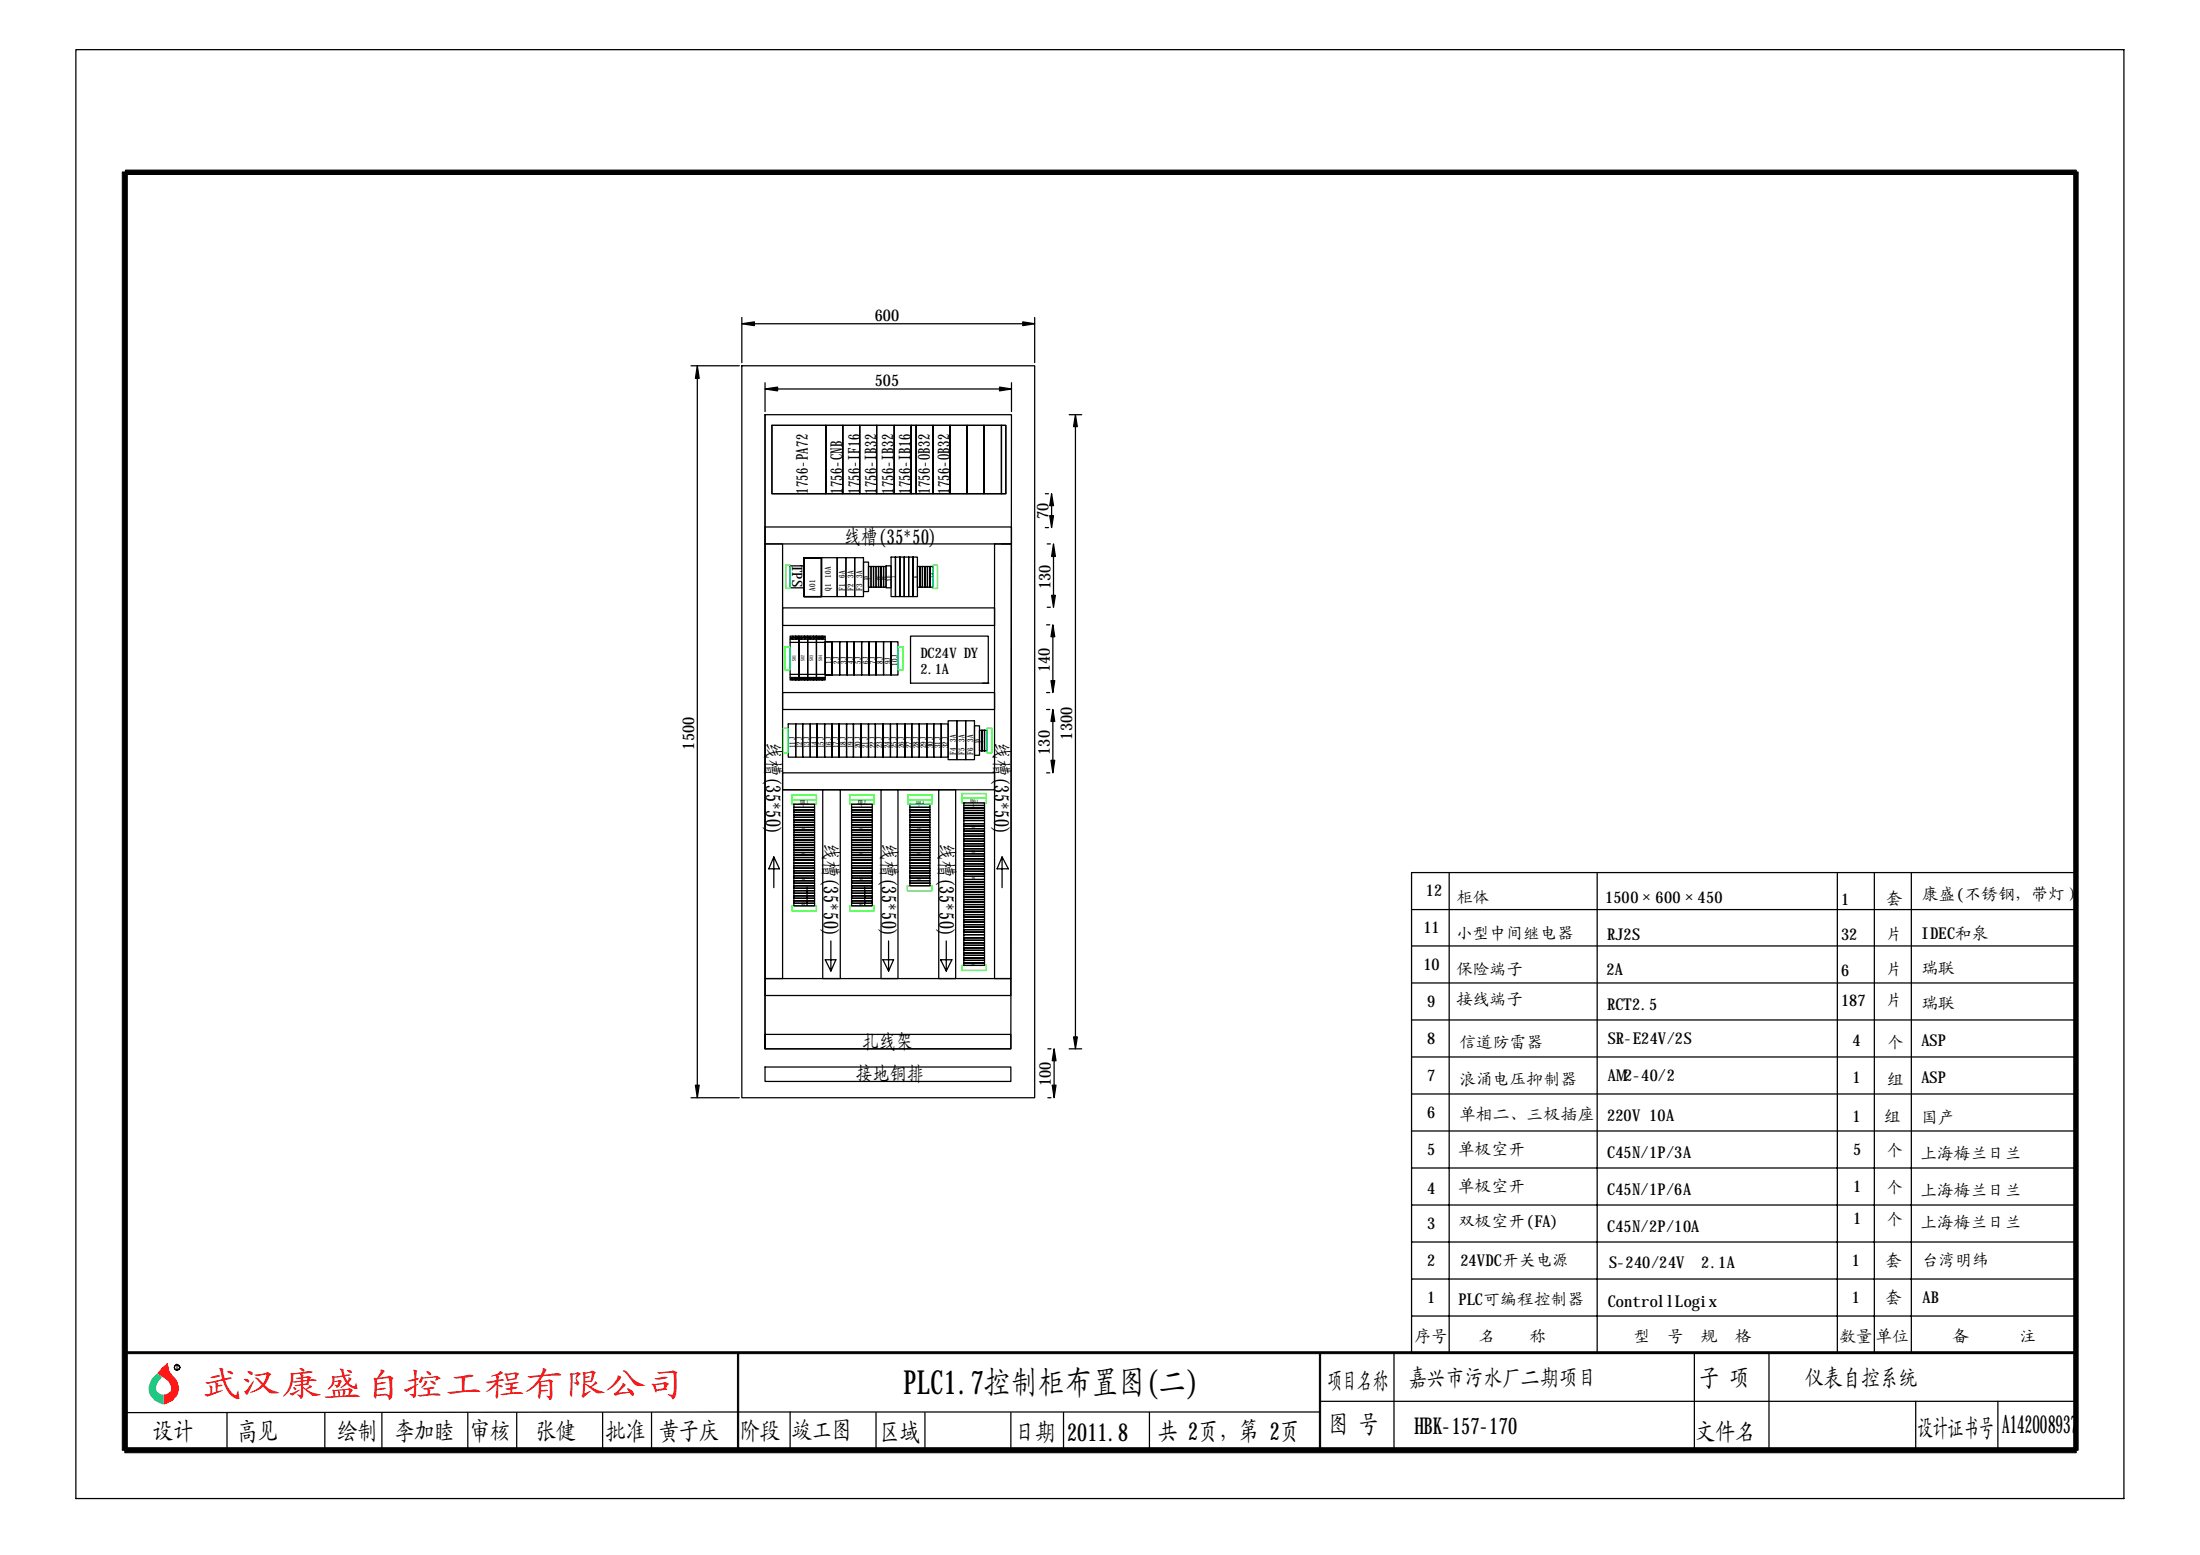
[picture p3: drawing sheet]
<svg xmlns="http://www.w3.org/2000/svg" width="297mm" height="210mm" viewBox="0 0 297 210" stroke-linecap="round" stroke-linejoin="round" font-family="sans-serif">
<g fill="none" stroke="#000" stroke-width=".17">
<path d="M10.2 6.7h276.6v195.6h-276.6zM93.3 49.4h6.5M94.1 51.1v95.4M100.2 49.4h39.5v98.8h-39.5zM100.2 42.9v6.1M101.9 43.7h36.2M103.3 56h33.3l-.1 85.6h-33.2zM103.3 51.7v3.9M103.3 56v85.6M104.2 57.4h31.6v9.2h-31.6zM104.2 57.4h7.3v9.2h-7.3zM105 52.5h30"/>
<path d="M111.5 57.4h2.3v9.2h-2.3zM113.8 57.4h2.3v9.2h-2.3zM116.1 57.4h2.3v9.2h-2.3zM118.4 57.4h2.3v9.2h-2.3zM120.7 57.4h2.3v9.2h-2.3zM123 57.4h.7v9.2h-.7zM123.7 57.4h2.3v9.2h-2.3zM126 57.4h2.3v9.2h-2.3zM128.3 57.4h2.3v9.2h-2.3zM130.6 57.4h2.2v9.2h-2.2zM132.8 57.4h2.4v9.2h-2.4zM135.2 57.4h.6v9.2h-.6z"/>
<path d="M136.6 51.7v3.9M139.7 42.9v6.1M144.4 56h1.6M145.2 57.6v82.4M103.3 71.1h33.3v2.3h-33.3zM103.3 73.4h2.4v58.7h-2.4zM106.7 76.4h1.8v2.9h-1.8zM108.5 75.3h2.4v5.2h-2.4v-5.2h2.4v5.2h-2.4v-5.2h2.4v5.2h-2.4zM110.9 75.3h2.1v5.2h-2.1zM113 75.3h1.2v5.2h-1.2zM114.2 75.3h1.2v5.2h-1.2zM115.4 75.3h1.2v5.2h-1.2z"/>
<path d="M116.6 75.9h.7v4h-.7zM117.3 76.5h.3v2.8h-.3zM117.6 76.5h.3v2.8h-.3zM117.9 76.5h.4v2.8h-.4zM118.3 76.5h.3v2.8h-.3zM118.6 76.5h.4v2.8h-.4zM119 76.5h.3v2.8h-.3zM119.3 76.5h.3v2.8h-.3zM119.6 76.4h.7v2.9h-.7zM120.3 75.2h.6v5.3h-.6zM120.9 75.2h.6v5.3h-.6zM121.5 75.2h.6v5.3h-.6z"/>
<path d="M122.1 75.2h.6v5.3h-.6zM122.7 75.2h.6v5.3h-.6zM123.3 75.2h.6v5.3h-.6zM123.9 76.5h.3v2.8h-.3zM124.2 76.5h.3v2.8h-.3zM124.5 76.5h.4v2.8h-.4zM124.9 76.5h.3v2.8h-.3zM125.2 76.5h.4v2.8h-.4zM125.6 76.5h.4v2.8h-.4zM134.3 73.4h2.3l-.1 58.7h-2.2zM135.2 73.4h1.4M141.1 66.6h.5"/>
<path d="M141.1 71.2h.5M141.4 73.4h.4M142 68.3v1.3M142.2 75.1v5.3M105.7 82.1h28.6v2.3h-28.6zM105.7 93.5h28.6v2.3h-28.6zM106.4 97.7h1v4.5h-1zM106.7 85.9h.3v.4v-.4h.4v.4v-.4h.5v5.9h-.5v-.3v.3h-.4v-.3v.3h-.3zM106.7 86.3h4.7M106.7 91h4.7M106.7 86.7h4.7M106.7 91.5h4.7"/>
<path d="M106.8 91.5h.1v.2h-.1zM106.8 86h.1v.1h-.1zM107.2 91.5h.1v.2h-.1zM107.2 86l.1 .1zM107.4 97.7h1v4.5h-1zM107.6 91.5h.1v.2h-.1zM107.6 86l.1 .1zM107.9 85.9h.3v.4v-.4h.4v.4v-.4h.5v5.9h-.5v-.3v.3h-.4v-.3v.3h-.3zM107.9 91.5h.2v.2h-.2zM107.9 86h.2v.1h-.2zM108.4 91.5h.1v.2h-.1zM108.4 86l.1 .1z"/>
<path d="M108.4 97.7h1v4.5h-1zM108.8 91.5h.1v.2h-.1zM108.8 86l.1 .1zM109.1 85.9h.3v.4v-.4h.4v.4v-.4h.4v5.9h-.4v-.3v.3h-.4v-.3v.3h-.3zM109.1 91.5h.2v.2h-.2zM109.1 86h.2v.1h-.2zM109.4 97.7h.9v4.5h-.9zM109.6 91.5v.2zM109.6 86v.1zM110 91.5h.1v.2h-.1zM110 86l.1 .1zM110.2 85.9h.4v.4v-.4h.4v.4v-.4h.4v5.9h-.4v-.3v.3h-.4v-.3v.3h-.4z"/>
<path d="M110.3 97.7h1v4.5h-1zM110.3 91.5h.2v.2h-.2zM110.3 86h.2v.1h-.2zM110.7 91.5h.1v.2h-.1zM110.7 86l.1 .1zM111.2 91.5h.1v.2h-.1zM111.2 86l.1 .1zM111.3 97.7h1.1v4.5h-1.1zM111.4 86.6h1v4.5h-1v-4.5h1v4.5h-1zM112.4 97.7h.9v4.5h-.9zM112.4 86.6h1v4.5h-1zM113.3 97.7h1v4.5h-1z"/>
<path d="M113.4 86.6h1v4.5h-1zM114.3 97.7h.9v4.5h-.9zM114.4 86.6h.9v4.5h-.9zM115.2 97.7h1v4.5h-1zM115.3 86.6h1v4.5h-1zM116.2 97.7h1.1v4.5h-1.1zM116.3 86.6h1v4.5h-1zM117.3 97.7h.9v4.5h-.9zM117.3 86.6h1v4.5h-1zM118.2 97.7h1v4.5h-1zM118.3 86.6h1v4.5h-1zM119.2 97.7h1v4.5h-1z"/>
<path d="M119.3 86.6h1v4.5h-1zM120.2 97.7h1v4.5h-1zM120.3 86.6h.9v4.5h-.9zM121.2 97.7h1v4.5h-1zM122.2 97.7h.9v4.5h-.9zM122.9 85.9h10.5v6.3h-10.5zM123.1 97.7h1v4.5h-1zM124.1 97.7h1v4.5h-1zM125.1 97.7h1v4.5h-1zM126.1 97.7h1v4.5h-1zM127.1 97.7h.9v4.5h-.9zM128 97.3h1.2v5.2h-1.2z"/>
<path d="M129.2 97.3h1.2v5.2h-1.2zM130.4 97.3h1.2v5.2h-1.2zM131.6 98h.6v4h-.6zM132.2 98.6h.4v2.8h-.4zM132.6 98.6h.3v2.8h-.3zM132.7 92.2h.8M132.9 98.6h.4v2.8h-.4zM141.3 95.8h.4M141.3 84.3h.4M141.3 93.5h.4M141.4 82h.4M142.2 86v5.9"/>
<path d="M142.2 97.4v5.2M104.5 115.7l.7 1.6h-1.4zM104.5 115.7v4.1M105.7 104.3h28.6v2.3h-28.6zM105.7 106.6h5.4M107.2 108.6h2.8v.4h-2.8zM107.2 109h2.8v.3h-2.8zM107.2 109.3h2.8v.4h-2.8zM107.2 109.7h2.8v.3h-2.8zM107.2 110h2.8v.3h-2.8zM107.2 110.3h2.8v.4h-2.8zM107.2 110.7h2.8v.3h-2.8z"/>
<path d="M107.2 111h2.8v.4h-2.8zM107.2 111.4h2.8v.3h-2.8zM107.2 111.7h2.8v.3h-2.8zM107.2 112h2.8v.4h-2.8zM107.2 112.4h2.8v.3h-2.8zM107.2 112.7h2.8v.3h-2.8zM107.2 113h2.8v.4h-2.8zM107.2 113.4h2.8v.3h-2.8zM107.2 113.7h2.8v.4h-2.8zM107.2 114.1h2.8v.3h-2.8zM107.2 114.4h2.8v.3h-2.8zM107.2 114.7h2.8v.4h-2.8z"/>
<path d="M107.2 115.1h2.8v.3h-2.8zM107.2 115.4h2.8v.4h-2.8zM107.2 115.8h2.8v.3h-2.8zM107.2 116.1h2.8v.4h-2.8zM107.2 116.5h2.8v.4h-2.8zM107.2 116.9h2.8v.3h-2.8zM107.2 117.2h2.8v.3h-2.8zM107.2 117.5h2.8v.4h-2.8zM107.2 117.9h2.8v.3h-2.8zM107.2 118.2h2.8v.3h-2.8zM107.2 118.5h2.8v.4h-2.8zM107.2 118.9h2.8v.3h-2.8z"/>
<path d="M107.2 119.2h2.8v.4h-2.8zM107.2 119.6h2.8v.3h-2.8zM107.2 119.9h2.8v.3h-2.8zM109 119.7v2.5M111.1 106.6h2.4v25.5h-2.4zM113.5 106.6h5.5M115 108.6h2.8v.4h-2.8zM115 109h2.8v.3h-2.8zM115 109.3h2.8v.4h-2.8zM115 109.7h2.8v.3h-2.8zM115 110h2.8v.3h-2.8zM115 110.3h2.8v.4h-2.8z"/>
<path d="M115 110.7h2.8v.3h-2.8zM115 111h2.8v.4h-2.8zM115 111.4h2.8v.3h-2.8zM115 111.7h2.8v.3h-2.8zM115 112h2.8v.4h-2.8zM115 112.4h2.8v.3h-2.8zM115 112.7h2.8v.3h-2.8zM115 113h2.8v.4h-2.8zM115 113.4h2.8v.3h-2.8zM115 113.7h2.8v.4h-2.8zM115 114.1h2.8v.3h-2.8zM115 114.4h2.8v.3h-2.8z"/>
<path d="M115 114.7h2.8v.4h-2.8zM115 115.1h2.8v.3h-2.8zM115 115.4h2.8v.4h-2.8zM115 115.8h2.8v.3h-2.8zM115 116.1h2.8v.4h-2.8zM115 116.5h2.8v.4h-2.8zM115 116.9h2.8v.3h-2.8zM115 117.2h2.8v.3h-2.8zM115 117.5h2.8v.4h-2.8zM115 117.9h2.8v.3h-2.8zM115 118.2h2.8v.3h-2.8zM115 118.5h2.8v.4h-2.8z"/>
<path d="M115 118.9h2.8v.3h-2.8zM115 119.2h2.8v.4h-2.8zM115 119.6h2.8v.3h-2.8zM115 119.9h2.8v.3h-2.8zM116.8 119.7v2.5M119 106.6h2.2v25.5h-2.2zM121.2 106.6h5.5M122.9 108.6h2.7v.4h-2.7zM122.9 109h2.7v.3h-2.7zM122.9 109.3h2.7v.4h-2.7zM122.9 109.7h2.7v.3h-2.7zM122.9 110h2.7v.3h-2.7z"/>
<path d="M122.9 110.3h2.7v.4h-2.7zM122.9 110.7h2.7v.3h-2.7zM122.9 111h2.7v.4h-2.7zM122.9 111.4h2.7v.3h-2.7zM122.9 111.7h2.7v.3h-2.7zM122.9 112h2.7v.4h-2.7zM122.9 112.4h2.7v.3h-2.7zM122.9 112.7h2.7v.3h-2.7zM122.9 113h2.7v.4h-2.7zM122.9 113.4h2.7v.3h-2.7zM122.9 113.7h2.7v.4h-2.7zM122.9 114.1h2.7v.3h-2.7z"/>
<path d="M122.9 114.4h2.7v.3h-2.7zM122.9 114.7h2.7v.4h-2.7zM122.9 115.1h2.7v.3h-2.7zM122.9 115.4h2.7v.4h-2.7zM122.9 115.8h2.7v.3h-2.7zM122.9 116.1h2.7v.4h-2.7zM122.9 116.5h2.7v.4h-2.7zM122.9 116.9h2.7v.3h-2.7zM122.9 117.2h2.7v.3h-2.7zM122.9 117.5h2.7v.4h-2.7zM122.9 117.9h2.7v.3h-2.7zM122.9 118.2h2.7v.3h-2.7z"/>
<path d="M122.9 118.5h2.7v.4h-2.7zM122.9 118.9h2.7v.3h-2.7zM122.9 119.2h2.7v.4h-2.7zM126.7 106.6h2.3v25.5h-2.3zM130.1 108.4h2.8v.3h-2.8zM130.1 108.7h2.8v.4h-2.8zM130.1 109.1h2.8v.3h-2.8zM130.1 109.4h2.8v.3h-2.8zM130.1 109.7h2.8v.4h-2.8zM130.1 110.1h2.8v.3h-2.8zM130.1 110.4h2.8v.4h-2.8zM130.1 110.8h2.8v.4h-2.8z"/>
<path d="M130.1 111.2h2.8v.3h-2.8zM130.1 111.5h2.8v.4h-2.8zM130.1 111.9h2.8v.3h-2.8zM130.1 112.2h2.8v.3h-2.8zM130.1 112.5h2.8v.4h-2.8zM130.1 112.9h2.8v.3h-2.8zM130.1 113.2h2.8v.4h-2.8zM130.1 113.6h2.8v.3h-2.8zM130.1 113.9h2.8v.3h-2.8zM130.1 114.2h2.8v.4h-2.8zM130.1 114.6h2.8v.3h-2.8zM130.1 114.9h2.8v.3h-2.8z"/>
<path d="M130.1 115.2h2.8v.4h-2.8zM130.1 115.6h2.8v.3h-2.8zM130.1 115.9h2.8v.4h-2.8zM130.1 116.3h2.8v.3h-2.8zM130.1 116.6h2.8v.3h-2.8zM130.1 116.9h2.8v.4h-2.8zM130.1 117.3h2.8v.3h-2.8zM130.1 117.6h2.8v.4h-2.8zM130.1 118h2.8v.3h-2.8zM130.1 118.3h2.8v.4h-2.8zM130.1 118.7h2.8v.4h-2.8zM130.1 119.1h2.8v.3h-2.8z"/>
<path d="M130.1 119.4h2.8v.3h-2.8zM130.1 119.7h2.8v.4h-2.8zM135.3 115.7l.8 1.6h-1.5zM135.3 115.7v4.1M141.3 104.3h.4M195.7 117.8v64.8M215.6 117.8v64.8M248.1 117.8v64.8M253.1 117.8v64.8M258.1 117.8v64.8M280.3 117.8h-89.7v64.8h89.7M103.3 139.6h33.2v2h-33.2z"/>
<path d="M103.3 132.1h33.2v2.3h-33.2zM107.2 120.2h2.8v.4h-2.8zM107.2 120.6h2.8v.3h-2.8zM107.2 120.9h2.8v.4h-2.8zM107.2 121.3h2.8v.3h-2.8zM107.2 121.6h2.8v.3h-2.8zM107.2 121.9h2.8v.4h-2.8zM111.4 129.6h1.5l-.7 1.5zM112.2 127v4.1M115 120.2h2.8v.4h-2.8zM115 120.6h2.8v.3h-2.8zM115 120.9h2.8v.4h-2.8z"/>
<path d="M115 121.3h2.8v.3h-2.8zM115 121.6h2.8v.3h-2.8zM115 121.9h2.8v.4h-2.8zM119.2 129.6h1.4l-.6 1.5zM120 127v4.1M127 129.6h1.5l-.7 1.5zM127.8 127v4.1M130.1 120.1h2.8v.3h-2.8zM130.1 120.4h2.8v.3h-2.8zM130.1 120.7h2.8v.4h-2.8zM130.1 121.1h2.8v.3h-2.8zM130.1 121.4h2.8v.4h-2.8z"/>
<path d="M130.1 121.8h2.8v.3h-2.8zM130.1 122.1h2.8v.3h-2.8zM130.1 122.4h2.8v.4h-2.8zM130.1 122.8h2.8v.3h-2.8zM130.1 123.1h2.8v.4h-2.8zM130.1 123.5h2.8v.3h-2.8zM130.1 123.8h2.8v.3h-2.8zM130.1 124.1h2.8v.4h-2.8zM130.1 124.5h2.8v.3h-2.8zM130.1 124.8h2.8v.4h-2.8zM130.1 125.2h2.8v.3h-2.8zM130.1 125.5h2.8v.3h-2.8z"/>
<path d="M130.1 125.8h2.8v.4h-2.8zM130.1 126.2h2.8v.4h-2.8zM130.1 126.6h2.8v.3h-2.8zM130.1 126.9h2.8v.4h-2.8zM130.1 127.3h2.8v.3h-2.8zM130.1 127.6h2.8v.3h-2.8zM130.1 127.9h2.8v.4h-2.8zM130.1 128.3h2.8v.3h-2.8zM130.1 128.6h2.8v.4h-2.8zM130.1 129h2.8v.3h-2.8zM130.1 129.3h2.8v.3h-2.8zM130.1 129.6h2.8v.4h-2.8z"/>
<path d="M130.1 130h2.8v.3h-2.8zM190.6 122.8h89.7M190.6 127.7h89.7M190.6 132.7h89.7M190.6 137.7h89.7M93.3 148.2h6.5M103.3 144h33.2v2h-33.2zM141.5 148.2h.4M141.5 141.6h.4M142.3 143.2v3.3M144.4 141.6h1.6M190.6 157.7h89.7"/>
<path d="M190.6 142.7h89.7M190.6 147.7h89.7M190.6 152.7h89.7M190.6 162.7h89.7M190.6 167.7h89.7M190.6 172.6h89.7M190.6 177.6h89.7M23.6 184.3l.3-.1 .4 .4-.2 .2-.2 .1-.3-.1-.1-.2zM30.6 190.7v5.1M43.9 190.7v5.1M51.6 190.7v5.1M63.2 190.7v5.1"/>
<path d="M69.8 190.7v5.1M81.4 190.7v5.1M88 190.7v5.1M106.7 190.6v5.2M118.3 190.7v5.1M124.9 190.7v5.1M136.5 190.7v5.1M143.6 190.7v5.1M155.2 190.7v5.1M178.2 190.6l-161.2 .1M178.3 189.2h102.1M188.2 182.6v13.2"/>
<path d="M228.8 182.6v13.2M238.8 182.6v13.2M258.7 189.2v6.6M269.7 189.2v6.6"/>
</g>
<g fill="#000" stroke="#000" stroke-width=".14">
<path d="M23.6 184.3l-.1 .3zM23.5 184.6l.1 .2z"/>
<path d="M16.9 23h263.4v.6h-263.4z" fill-rule="evenodd"/>
<path d="M16.5 23.2h.7v172.6h-.7z" fill-rule="evenodd"/>
<path d="M16.8 195.4h263.5v.7h-263.5z" fill-rule="evenodd"/>
<path d="M17 182.5h263.4v.2h-263.4z" fill-rule="evenodd"/>
<path d="M23.6 184.3l.3-.1z" fill-rule="evenodd"/>
<path d="M23.9 184.2l.3 .1-.3-.1z" fill-rule="evenodd"/>
<path d="M23.6 184.8l.3 .1v.1z" fill-rule="evenodd"/>
<path d="M24.1 184.3h.1l.1 .3z" fill-rule="evenodd"/>
<path d="M23.9 184.9l.3-.1-.3 .2z" fill-rule="evenodd"/>
<path d="M24.3 184.6l-.1 .2h-.1z" fill-rule="evenodd"/>
<path d="M99.6 182.6h.1v13.2h-.1z" fill-rule="evenodd"/>
<path d="M178.1 182.6h.2v13.2h-.2z" fill-rule="evenodd"/>
<path d="M280 23.2h.6v172.6h-.6z" fill-rule="evenodd"/>
</g>
<path d="M21.9 184.7l.7-.6a2.37 2.37 0 0 0 .3 1.3 2.19 2.19 0 0 1 1.1 2.3 2.19 2.19 0 0 1-1.8 1.8v-1.2l.4-.1a.86 .86 0 0 0 .4-1.4 4.4 4.4 0 0 0-1.7-1.5z" fill-rule="evenodd" fill="#f00" stroke="#f00" stroke-width=".17"/>
<path d="M20.8 185.9l.5-.4 .5 .4a1.75 1.75 0 0 0-.7 2l.2 .2a.6 .6 0 0 0 .7 .2v1.2a2.25 2.25 0 0 1-1.8-1.9 2.7 2.7 0 0 1 .6-1.7z" fill-rule="evenodd" fill="#00bfff" stroke="#00bfff" stroke-width=".17"/>
<g fill="#000" stroke="#000" stroke-width=".17">
<path d="M94.1 49.4l.3 1.7h-.5z" fill-rule="evenodd"/>
<path d="M100.2 43.7l1.7-.3v.6z" fill-rule="evenodd"/>
<path d="M103.3 52.5l1.7-.2v.5z" fill-rule="evenodd"/>
<path d="M135 52.3l1.6 .2-1.6 .3z" fill-rule="evenodd"/>
<path d="M138.1 43.4l1.6 .3-1.6 .3z" fill-rule="evenodd"/>
<path d="M145.2 56l.3 1.6h-.6z" fill-rule="evenodd"/>
<path d="M142 66.6l.2 1.7h-.5z" fill-rule="evenodd"/>
<path d="M141.7 69.6h.5l-.2 1.6z" fill-rule="evenodd"/>
<path d="M142.2 73.4l.3 1.7h-.5z" fill-rule="evenodd"/>
<path d="M142.2 95.8l.2 1.6h-.5z" fill-rule="evenodd"/>
<path d="M142.2 84.3l.2 1.7h-.5z" fill-rule="evenodd"/>
<path d="M141.9 91.9h.5l-.2 1.6z" fill-rule="evenodd"/>
<path d="M142 80.4h.5l-.3 1.6z" fill-rule="evenodd"/>
<path d="M141.9 102.6h.5l-.2 1.7z" fill-rule="evenodd"/>
<path d="M144.9 140h.6l-.3 1.6z" fill-rule="evenodd"/>
<path d="M93.9 146.5h.5l-.3 1.7z" fill-rule="evenodd"/>
<path d="M142.3 141.6l.3 1.6h-.5z" fill-rule="evenodd"/>
<path d="M142.1 146.5h.5l-.3 1.7z" fill-rule="evenodd"/>
</g>
<g fill="none" stroke="#0f0" stroke-width=".17">
<path d="M106.1 76.3h.6v3.1h-.6zM126 76.3h.6v3.1h-.6zM105.7 98.3h.7v3.3h-.7zM106 87.3h.7v3.1h-.7zM121.2 87.3h.7v3.1h-.7zM133.3 98.3h.6v3.3h-.6zM106.9 107.3h3.3v.7h-3.3zM106.9 108h3.3v.6h-3.3zM114.7 107.3h3.3v.7h-3.3zM114.7 108h3.3v.6h-3.3zM122.5 119.6h3.3v.6h-3.3zM122.6 108h3.2v.6h-3.2z"/>
<path d="M122.6 107.3h3.2v.7h-3.2zM129.9 107.1h3.3v.6h-3.3zM129.9 107.7h3.3v.7h-3.3zM106.9 122.3h3.3v.7h-3.3zM114.7 122.3h3.3v.7h-3.3zM129.9 130.3h3.3v.7h-3.3z"/>
</g>
<text font-size="4.5" fill="#f00" x="27.3" y="188.4">武汉康盛自控工程有限公司</text>
<text font-size="4.5" x="122" y="188.2">PLC1.7控制柜布置图(二)</text>
<g font-size="3.4">
<text x="179.2" y="187.6">项目名称</text>
<text x="229.4" y="187.2">子 项</text>
<text x="20.7" y="194.4">设计</text>
<text x="32.1" y="194.4">高见</text>
<text x="45.6" y="194.3">绘制</text>
<text x="53.3" y="194.3">李加睦</text>
<text x="63.5" y="194.4">审核</text>
<text x="72.4" y="194.4">张健</text>
<text x="81.8" y="194.4">批准</text>
<text x="89" y="194.4">黄子庆</text>
<text x="99.9" y="194.4">阶段</text>
<text x="106.9" y="194.2">竣工图</text>
<text x="118.8" y="194.5">区域</text>
<text x="137.1" y="194.5">日期</text>
<text x="144.1" y="194.5">2011.8</text>
<text x="156.4" y="194.4">共 2页，第 2页</text>
<text x="179.4" y="193.4">图 号</text>
<text x="228.9" y="194.5">文件名</text>
<text x="259" y="194">设计证书号</text>
<text x="270.3" y="193.5">A142008937</text>
</g>
<g font-size="3.1">
<text x="190.2" y="187.1">嘉兴市污水厂二期项目</text>
<text x="243.8" y="187.1">仪表自控系统</text>
<text x="190.9" y="193.6">HBK-157-170</text>
</g>
<g font-size="2.8">
<text x="114" y="73.4">线槽(35*50)</text>
<text x="103.5" y="100.3" transform="rotate(90 103.5 100.3)">线槽(35*50)</text>
<text x="134.3" y="100.3" transform="rotate(90 134.3 100.3)">线槽(35*50)</text>
<text x="111.3" y="114" transform="rotate(90 111.3 114)">线槽(35*50)</text>
<text x="119" y="114" transform="rotate(90 119 114)">线槽(35*50)</text>
<text x="126.8" y="114" transform="rotate(90 126.8 114)">线槽(35*50)</text>
<text x="116.5" y="141.6">扎线架</text>
<text x="115.7" y="146">接地铜排</text>
</g>
<g font-size="2.2">
<text x="118.1" y="43.3">600</text>
<text x="118.1" y="52.1">505</text>
<text x="109.1" y="66.6" transform="rotate(-90 109.1 66.6)">1756-PA72</text>
<text x="113.7" y="66.6" transform="rotate(-90 113.7 66.6)">1756-CNB</text>
<text x="116.1" y="66.6" transform="rotate(-90 116.1 66.6)">1756-IF16</text>
<text x="118.4" y="66.6" transform="rotate(-90 118.4 66.6)">1756-IB32</text>
<text x="120.6" y="66.6" transform="rotate(-90 120.6 66.6)">1756-IB32</text>
<text x="122.9" y="66.6" transform="rotate(-90 122.9 66.6)">1756-IB16</text>
<text x="125.6" y="66.6" transform="rotate(-90 125.6 66.6)">1756-OB32</text>
<text x="128.2" y="66.6" transform="rotate(-90 128.2 66.6)">1756-OB32</text>
<text x="141.6" y="70.1" transform="rotate(-90 141.6 70.1)">70</text>
<text x="141.8" y="79.5" transform="rotate(-90 141.8 79.5)">130</text>
<text x="141.7" y="90.8" transform="rotate(-90 141.7 90.8)">140</text>
<text x="93.7" y="101.2" transform="rotate(-90 93.7 101.2)">1500</text>
<text x="141.7" y="101.9" transform="rotate(-90 141.7 101.9)">130</text>
<text x="144.8" y="99.8" transform="rotate(-90 144.8 99.8)">1300</text>
<text x="192.2" y="126">11</text>
<text x="192.5" y="120.9">12</text>
<text x="196.7" y="121.9">柜体</text>
<text x="216.7" y="121.9">1500×600×450</text>
<text x="248.6" y="122.1">1</text>
<text x="254.7" y="122">套</text>
<text x="259.6" y="121.5">康盛(不锈钢，带灯）</text>
<text x="192.2" y="131">10</text>
<text x="196.7" y="131.6">保险端子</text>
<text x="196.7" y="126.8">小型中间继电器</text>
<text x="216.9" y="131.6">2A</text>
<text x="217" y="126.9">RJ2S</text>
<text x="248.6" y="131.8">6</text>
<text x="248.6" y="126.9">32</text>
<text x="254.7" y="131.7">片</text>
<text x="254.7" y="126.8">片</text>
<text x="259.5" y="131.4">瑞联</text>
<text x="259.5" y="126.8">IDEC和泉</text>
<text x="192.7" y="135.9">9</text>
<text x="196.7" y="135.7">接线端子</text>
<text x="217" y="136.3">RCT2.5</text>
<text x="248.6" y="135.8">187</text>
<text x="254.7" y="135.7">片</text>
<text x="259.5" y="136.2">瑞联</text>
<text x="192.7" y="140.9">8</text>
<text x="197.1" y="141.4">信道防雷器</text>
<text x="217.1" y="140.9">SR-E24V/2S</text>
<text x="250.1" y="141.2">4</text>
<text x="254.8" y="141.5">个</text>
<text x="259.4" y="141.2">ASP</text>
<text x="141.9" y="146.7" transform="rotate(-90 141.9 146.7)">100</text>
<text x="192.7" y="145.9">7</text>
<text x="197.1" y="146.4">浪涌电压抑制器</text>
<text x="217.1" y="145.9">AM2-40/2</text>
<text x="250.1" y="146.2">1</text>
<text x="254.8" y="146.5">组</text>
<text x="259.4" y="146.1">ASP</text>
<text x="192.7" y="155.9">5</text>
<text x="192.7" y="150.9">6</text>
<text x="196.9" y="155.9">单极空开</text>
<text x="197.1" y="151.2">单相二、三极插座</text>
<text x="217" y="151.3">220V 10A</text>
<text x="250.1" y="151.5">1</text>
<text x="250.2" y="155.9">5</text>
<text x="254.4" y="151.5">组</text>
<text x="259.5" y="151.6">国产</text>
<text x="192.7" y="161.1">4</text>
<text x="196.9" y="160.9">单极空开</text>
<text x="217" y="161.3">C45N/1P/6A</text>
<text x="217" y="156.3">C45N/1P/3A</text>
<text x="250.2" y="160.9">1</text>
<text x="254.8" y="161.1">个</text>
<text x="254.8" y="156.1">个</text>
<text x="259.3" y="161.4">上海梅兰日兰</text>
<text x="259.3" y="156.4">上海梅兰日兰</text>
<text x="192.7" y="165.9">3</text>
<text x="196.9" y="165.6">双极空开(FA)</text>
<text x="217" y="166.3">C45N/2P/10A</text>
<text x="250.2" y="165.2">1</text>
<text x="254.8" y="165.4">个</text>
<text x="259.3" y="165.7">上海梅兰日兰</text>
<text x="192.7" y="170.9">2</text>
<text x="197.2" y="170.9">24VDC开关电源</text>
<text x="217.3" y="171.2">S-240/24V</text>
<text x="229.7" y="171.2">2.1A</text>
<text x="250" y="171">1</text>
<text x="254.6" y="171">套</text>
<text x="259.6" y="170.9">台湾明纬</text>
<text x="192.7" y="175.9">1</text>
<text x="196.9" y="176.1">PLC可编程控制器</text>
<text x="217.1" y="176.5">ControllLogix</text>
<text x="250" y="175.9">1</text>
<text x="254.6" y="175.9">套</text>
<text x="259.6" y="175.9">AB</text>
<text x="191.1" y="181.1">序号</text>
<text x="199.7" y="181.1">名</text>
<text x="206.5" y="181.1">称</text>
<text x="220.6" y="181.1">型</text>
<text x="225.1" y="181.1">号</text>
<text x="229.7" y="181.1">规</text>
<text x="234.3" y="181.1">格</text>
<text x="248.4" y="181.1">数量</text>
<text x="253.3" y="181.1">单位</text>
<text x="263.7" y="181.1">备</text>
<text x="272.7" y="181.1">注</text>
</g>
<g font-size="1.9">
<text x="106.9" y="76.3" transform="rotate(90 106.9 76.3)">TPS</text>
<text x="124.3" y="88.8">DC24V DY</text>
<text x="124.3" y="91">2.1A</text>
</g>
<g font-size="1.1">
<text x="110.1" y="79.8" transform="rotate(-90 110.1 79.8)">A01</text>
<text x="112.2" y="79.8" transform="rotate(-90 112.2 79.8)">Q1 10A</text>
<text x="114" y="79.8" transform="rotate(-90 114 79.8)">F1 6A</text>
<text x="115.2" y="79.8" transform="rotate(-90 115.2 79.8)">F2 3A</text>
<text x="116.4" y="79.8" transform="rotate(-90 116.4 79.8)">F3 3A</text>
<text x="112.3" y="89.6" transform="rotate(-90 112.3 89.6)">1J</text>
<text x="113.3" y="89.6" transform="rotate(-90 113.3 89.6)">2J</text>
<text x="114.3" y="89.6" transform="rotate(-90 114.3 89.6)">3J</text>
<text x="115.2" y="89.6" transform="rotate(-90 115.2 89.6)">4J</text>
<text x="116.2" y="89.6" transform="rotate(-90 116.2 89.6)">5J</text>
<text x="117.3" y="89.6" transform="rotate(-90 117.3 89.6)">6J</text>
<text x="118.2" y="89.6" transform="rotate(-90 118.2 89.6)">7J</text>
<text x="119.2" y="89.6" transform="rotate(-90 119.2 89.6)">8J</text>
<text x="120.2" y="89.7" transform="rotate(-90 120.2 89.7)">9J</text>
<text x="121.2" y="89.9" transform="rotate(-90 121.2 89.9)">10J</text>
<text x="107.4" y="101" transform="rotate(-90 107.4 101)">11J</text>
<text x="108.3" y="101" transform="rotate(-90 108.3 101)">12J</text>
<text x="109.3" y="101" transform="rotate(-90 109.3 101)">13J</text>
<text x="110.3" y="101" transform="rotate(-90 110.3 101)">14J</text>
<text x="111.3" y="101" transform="rotate(-90 111.3 101)">15J</text>
<text x="112.3" y="101" transform="rotate(-90 112.3 101)">16J</text>
<text x="113.2" y="101" transform="rotate(-90 113.2 101)">17J</text>
<text x="114.2" y="101" transform="rotate(-90 114.2 101)">18J</text>
<text x="115.2" y="101" transform="rotate(-90 115.2 101)">19J</text>
<text x="116.2" y="101" transform="rotate(-90 116.2 101)">20J</text>
<text x="117.2" y="101" transform="rotate(-90 117.2 101)">21J</text>
<text x="118.2" y="101" transform="rotate(-90 118.2 101)">22J</text>
<text x="119.1" y="101" transform="rotate(-90 119.1 101)">23J</text>
<text x="120.1" y="101" transform="rotate(-90 120.1 101)">24J</text>
<text x="121.1" y="101" transform="rotate(-90 121.1 101)">25J</text>
<text x="122.1" y="101" transform="rotate(-90 122.1 101)">26J</text>
<text x="123.1" y="101" transform="rotate(-90 123.1 101)">27J</text>
<text x="124" y="101" transform="rotate(-90 124 101)">28J</text>
<text x="125.1" y="101" transform="rotate(-90 125.1 101)">29J</text>
<text x="126" y="101" transform="rotate(-90 126 101)">30J</text>
<text x="127" y="101" transform="rotate(-90 127 101)">31J</text>
<text x="128" y="101" transform="rotate(-90 128 101)">32J</text>
<text x="129" y="101.9" transform="rotate(-90 129 101.9)">F4 3A</text>
<text x="130.2" y="101.9" transform="rotate(-90 130.2 101.9)">F5 3A</text>
<text x="131.4" y="101.9" transform="rotate(-90 131.4 101.9)">F6 3A</text>
</g>
<g font-size=".8">
<text x="120.9" y="78" transform="rotate(-90 120.9 78)">1</text>
<text x="123.9" y="78" transform="rotate(-90 123.9 78)">6</text>
<text x="126.1" y="78" transform="rotate(-90 126.1 78)">12</text>
<text x="117.2" y="78.3" transform="rotate(-90 117.2 78.3)">XN</text>
<text x="117.7" y="78.3" transform="rotate(-90 117.7 78.3)">1</text>
<text x="119" y="78.3" transform="rotate(-90 119 78.3)">PE</text>
<text x="119.6" y="78.3" transform="rotate(-90 119.6 78.3)">PE</text>
<text x="120.3" y="78.4" transform="rotate(-90 120.3 78.4)">XD</text>
<text x="132.2" y="100.3" transform="rotate(-90 132.2 100.3)">XN</text>
<text x="132.8" y="100.3" transform="rotate(-90 132.8 100.3)">4</text>
</g>
<g font-size=".7">
<text x="107.4" y="89.2" transform="rotate(-90 107.4 89.2)">S01</text>
<text x="108.6" y="89.2" transform="rotate(-90 108.6 89.2)">S02</text>
<text x="109.8" y="89.2" transform="rotate(-90 109.8 89.2)">S03</text>
<text x="111" y="89.2" transform="rotate(-90 111 89.2)">S04</text>
<text x="108" y="108.6">XDI1</text>
<text x="108.2" y="112.1">10</text>
<text x="108.4" y="109.1">1</text>
<text x="115.8" y="108.6">XDI2</text>
<text x="116" y="112.1">10</text>
<text x="116.2" y="109.1">1</text>
<text x="123.7" y="108.6">XAI1</text>
<text x="123.8" y="112.1">10</text>
<text x="124" y="109.1">1</text>
<text x="131" y="108.4">XDO1</text>
<text x="131.1" y="111.9">10</text>
<text x="131.3" y="108.9">1</text>
<text x="108.2" y="115.6">20</text>
<text x="108.2" y="119">30</text>
<text x="116" y="115.6">20</text>
<text x="116" y="119">30</text>
<text x="123.8" y="115.6">20</text>
<text x="123.8" y="119">30</text>
<text x="131.1" y="118.8">30</text>
<text x="131.1" y="115.3">20</text>
<text x="108.2" y="122.4">40</text>
<text x="116" y="122.4">40</text>
<text x="131.1" y="130.4">64</text>
</g>
<text font-size=".6" x="23.8" y="184.8">R</text>
</svg>
